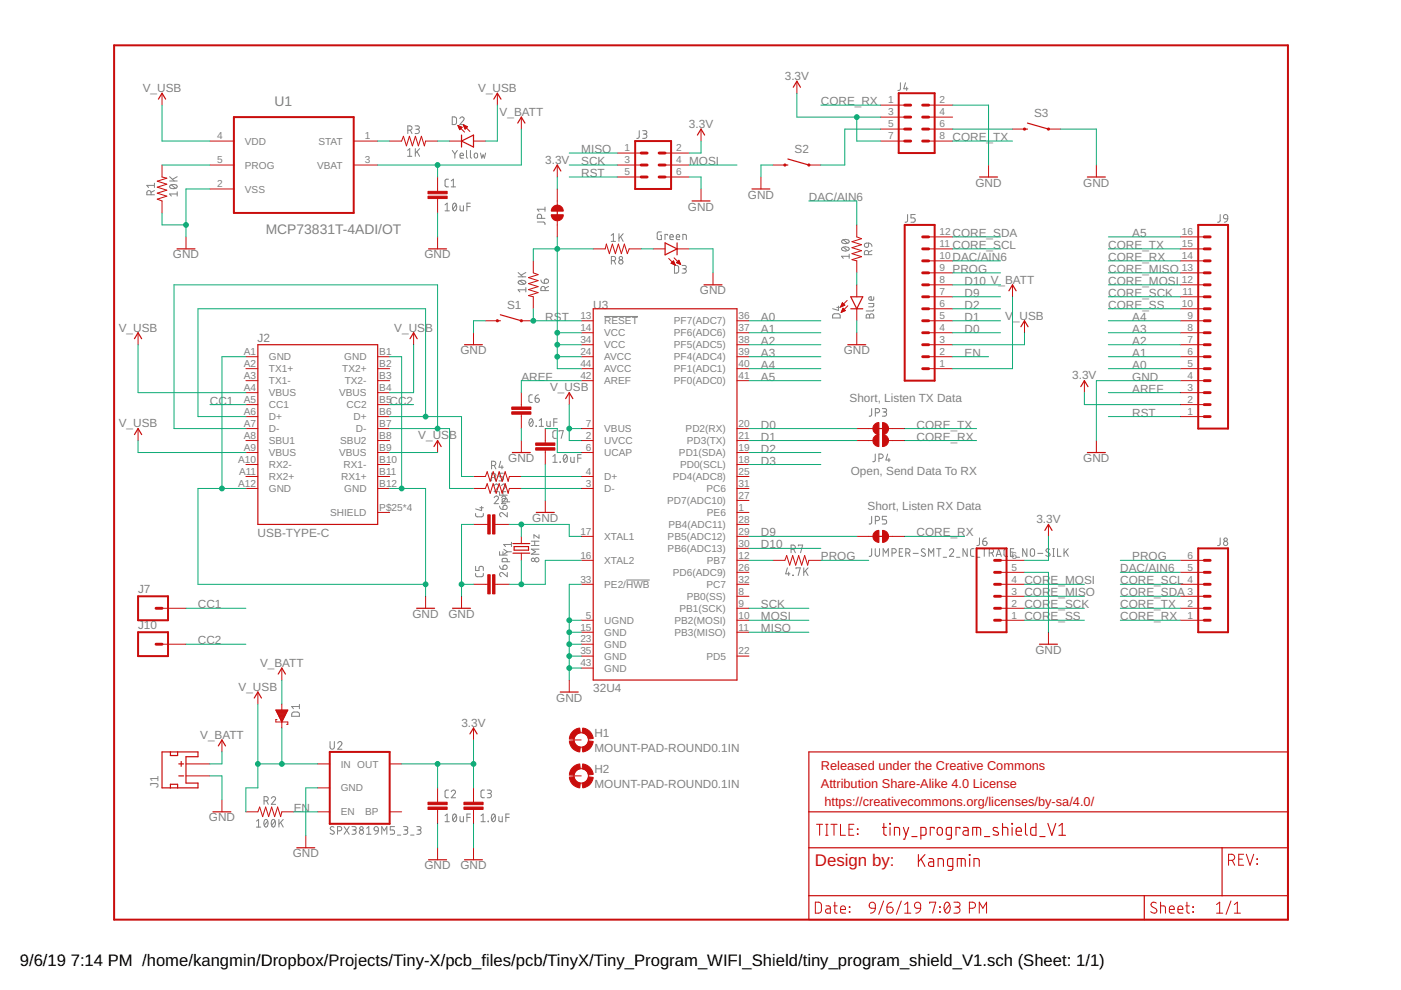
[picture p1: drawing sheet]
<svg xmlns="http://www.w3.org/2000/svg" width="297mm" height="210mm" viewBox="0 0 297 210" stroke-linecap="round" stroke-linejoin="round" font-family="sans-serif">
<g fill="none" stroke="#808080" stroke-width=".21">
<path d="M190.9 17.5v1.4l-.2 .3h-.3M192 17.5l-.4 1.3h.9M192.2 18.5v.7M32.7 39.3h-1.6l.4 .5M32.7 38.8v1M36 38.4h1.6M36 37.5l.9 .9M36.1 39.3a1 1 0 0 1 1.5 .3 .95 .95 0 0 1-1.6 0zM36.3 39.2l.9 .7M37.6 37.5l-1 .5M86.4 31.9l.5-.4v1.6M86.4 33.1h.9"/>
<path d="M86.5 27.6h.4a.46 .46 0 0 0 .5-.5 .46 .46 0 0 0-.5-.4h-.4v1.6M87 27.6l.4 .7M88 26.7h.6a.36 .36 0 0 1 .3 .4 .36 .36 0 0 1-.3 .3h-.4M88.1 31.5v1.6M88.4 32.2l.6 .9M88.5 27.4a.46 .46 0 0 1 .4 .5 .46 .46 0 0 1-.4 .4h-.5M89 31.5l-.9 1M95.1 38h-.5l-.2 .4v1l.2 .2h.5M95.7 39.6h.9M95.7 38.4l.4-.4v1.6M95.9 24.8h.6l.3 .3v.9l-.3 .4h-.6zM95.9 31.9l.5 .8"/>
<path d="M96.4 32.7v.8M97 31.9l-.6 .8M97.5 25.1a.45 .45 0 0 1 .6-.3 .45 .45 0 0 1 .2 .7l-.8 .9h.9M97.5 33h.8a.38 .38 0 0 0-.3-.5 .38 .38 0 0 0-.5 .3l.1 .6 .7 .1M98.9 31.9v1.4l.3 .2M99.7 31.9v1.4l.3 .2M100.6 32.6h.6l.1 .6a.36 .36 0 0 1-.4 .3 .36 .36 0 0 1-.4-.3zM101.9 32.4l.3 1.1 .2-.7 .3 .7 .3-1.1M135.5 27.7v1.4l-.2 .2h-.3M136.2 27.7h.6a.36 .36 0 0 1 .4 .4 .36 .36 0 0 1-.4 .3h-.4M136.7 28.4a.46 .46 0 0 1 .5 .5 .46 .46 0 0 1-.5 .4h-.5M32 41.3v-.4a.44 .44 0 0 0-.4-.5 .44 .44 0 0 0-.5 .5v.4h1.6"/>
<path d="M32.7 40.4l-.7 .4M37.6 41.1h-1.6l.3 .5M37.6 40.7v.9M94.4 43.4l.4-.3v1.6M94.4 44.7h.9M96.1 43.2l.1-.1a.8 .8 0 0 1 .7 .5 .8 .8 0 0 1-.2 .9l-.3 .2a1.04 1.04 0 0 1-.3-1.5zM96.7 43.4l-.7 .9M97.5 43.6l.1 .9 .2 .2h.5v-1.1M99 43.8h.7M99.7 43.1h-.7v1.6M109.9 58.7h1.6M109.9 57.8l.9 .9"/>
<path d="M110 59.6a1.02 1.02 0 0 1 1.5 .3 .97 .97 0 0 1-1.6 0zM110.2 59.5l.9 .7M111.5 57.8l-1 .5M113.9 47.1h1.4l.2 .2v.3M114.7 59.4l.1 .4 .6 .3M114.8 46.3v-.5a.46 .46 0 0 0-.4-.4 .46 .46 0 0 0-.5 .4v.5h1.6M115.5 59.3a.47 .47 0 0 1 .8 .1 .47 .47 0 0 1-.5 .7h-.4zM115.5 43.9v.9M115.5 44.4h-1.6l.4 .4M129.6 49.9l.4-.3v1.6M129.6 51.2h.9M129.6 55.3h.5a.44 .44 0 0 0 .4-.5 .44 .44 0 0 0-.4-.4h-.5v1.6"/>
<path d="M130.2 55.3l.3 .7M131.2 49.6v1.6M131.6 50.2l.5 1M132.1 49.6l-.9 .9M140.2 49.2h-.6l-.2 .2-.1 1 .3 .4h.6v-.9h-.2M141.5 49.9v-.2h-.5v1.1M142 50.2h.7a.38 .38 0 0 0-.2-.5 .38 .38 0 0 0-.5 .4l.1 .6 .6 .1M143 56.3h.6l.3 .3v1l-.3 .3h-.6zM143.4 50.2h.7a.38 .38 0 0 0-.3-.5 .38 .38 0 0 0-.4 .4l.1 .6 .6 .1M144.6 56.3h.6a.36 .36 0 0 1 .3 .3 .36 .36 0 0 1-.3 .4h-.4M144.8 50.8v-1.1l.7 .1v1M145.1 57a.46 .46 0 0 1 .4 .5 .46 .46 0 0 1-.4 .4h-.5"/>
<path d="M178.5 52.5a1.02 1.02 0 0 1 1.5 .3 .93 .93 0 0 1-1.6 0zM178.5 51a1.02 1.02 0 0 1 1.5 .2 .93 .93 0 0 1-1.6 0zM178.8 52.4l.9 .7M178.8 50.8l.9 .8M180 54.3h-1.6l.4 .5M180 53.9v.9M183.4 51.7l.7-.2v.6a.46 .46 0 0 1-.6 .3 .46 .46 0 0 1-.1-.7zM184.1 54v-.4a.44 .44 0 0 0-.4-.5 .44 .44 0 0 0-.4 .5v.4h1.6M184.1 51.5l.6 .3 .2 .5M184.9 53.1l-.8 .4M192.4 45.5v1.4l-.5 .2M194 45.5h-.9v.7h.6a.46 .46 0 0 1 .3 .5 .46 .46 0 0 1-.3 .4h-.6"/>
<path d="M258.7 45.5v1.4l-.6 .2M259.5 45.6l.4-.1 .3 .1 .1 .8-.8-.1-.1-.4zM260.3 46.4l-.3 .6-.4 .1M111.5 61.4h-1.6l.3 .5M111.5 61v.9M115.6 61.6v-.4a.46 .46 0 0 0-.5-.5 .46 .46 0 0 0-.4 .5v.4h1.6M116.3 60.7l-.7 .4M128.1 67.1h7.2M176.7 66.7l1.2-.2 .2 .3v.6h-1.6zM177.4 65.2h.7M177.8 64.9v.9l-1.3-.4M183.7 66.7l.4-.1 .3 .4a.44 .44 0 0 1 .4-.5 .44 .44 0 0 1 .5 .5v.4h-1.7z"/>
<path d="M184.2 64.3h1.1l-.1 .7-1 .1M184.4 67v.4M185.3 65.7l-.3 .2h-1.4M185.3 62.9l-.1 .7h-.7a.38 .38 0 0 1-.3-.4 .38 .38 0 0 1 .5-.3v.7M104.2 98.7h.5a.46 .46 0 0 0 .4-.5 .46 .46 0 0 0-.4-.4h-.5v1.6M104.8 98.7l.3 .7M106.2 97.8l-.4 1.3h.9M106.4 98.7v.7M112.4 88.9l.2-.1a.93 .93 0 0 1 0 1.6 1.02 1.02 0 0 1-.2-1.5zM112.9 83.7h-.5l-.3 .4 .1 1 .2 .2h.5M112.9 89.2l-.7 .8M113.5 84.4h.5a.45 .45 0 0 1 .4 .5 .45 .45 0 0 1-.5 .4 .45 .45 0 0 1-.4-.4z"/>
<path d="M113.6 90.3l.1 .1zM114.2 83.7l-.5 .1-.2 .6M114.3 90.4h.9M114.3 89.2l.5-.4v1.6M115.9 89.3l.1 .9 .2 .2h.4v-1.1M117.2 96.8l.5-.4v1.6M117.2 98h.9M117.4 89.5h.7M117.9 91.3l-.6 .1-.1 .3v1l.3 .2h.4M118.1 88.8h-.7v1.6M118.5 91.5v-.2h.9l-.4 1.6M118.7 97.9l.1 .1z"/>
<path d="M119.6 96.5l.3-.1a.97 .97 0 0 1 0 1.6 1 1 0 0 1-.3-1.5zM120.2 96.8l-.7 .9M121 96.9v1l.3 .1h.4v-1.1M122.5 97.1h.7M123.2 96.4h-.7v1.6M184.8 86.6v1.4l-.5 .2M185.6 96.3l-.1 1.4-.5 .2M185.6 87.5h.4a.44 .44 0 0 0 .5-.4 .44 .44 0 0 0-.5-.5h-.4v1.6M186.4 97.2h.4a.46 .46 0 0 0 .5-.5 .46 .46 0 0 0-.5-.4h-.4v1.6M187.1 86.6h.5a.36 .36 0 0 1 .4 .4 .36 .36 0 0 1-.4 .4h-.3M187.5 87.4a.44 .44 0 0 1 .5 .4 .44 .44 0 0 1-.5 .4h-.4M188.2 96.3l-.4 1.2h.9"/>
<path d="M188.5 97.2v.7M100.8 108.9l.1 .5 .3 .2h1l.2-.2 .1-.5M101.7 107.7h.8M102.1 107.4v.9l-1.3-.4M104.2 101.2h.5a.46 .46 0 0 0 .4-.4 .46 .46 0 0 0-.4-.5h-.5v1.7M104.8 103a.45 .45 0 0 1 .6-.3 .45 .45 0 0 1 .2 .7l-.8 .8h.9M104.8 105.5a.45 .45 0 0 1 .6-.3 .45 .45 0 0 1 .2 .7l-.8 .9h.9M104.8 101.2l.3 .8M105.9 107.3l.3 .6 .4 .1M105.9 120l.3 .6 .4 .1M105.9 104.3v.7h1.6M105.9 117v.7h1.6"/>
<path d="M106.3 103a.45 .45 0 0 1 .7-.3 .45 .45 0 0 1 .1 .7l-.8 .8h1M106.3 105.5a.45 .45 0 0 1 .7-.3 .45 .45 0 0 1 .1 .7l-.8 .9h1M106.6 104.3v.7M106.6 117v.7M106.7 100.3h-.9v.8h.5a.45 .45 0 0 1 .4 .4 .45 .45 0 0 1-.4 .5h-.5M106.7 107.2a.46 .46 0 0 1 .8 .2 .46 .46 0 0 1-.4 .6h-.5zM106.7 119.9a.46 .46 0 0 1 .8 .2 .46 .46 0 0 1-.4 .6h-.5zM106.8 116.5l.8 .5M107.5 108.7v.9l-.9-.8a.44 .44 0 0 0-.7 .2 .44 .44 0 0 0 .4 .6M107.5 106.4v-.5l-.1-.2h-.7l-.2 .1v.6h1.6M107.5 119.1v-.5l-.1-.2-.9 .1v.6h1.6M107.6 117l-.8 .5"/>
<path d="M107.6 117h.8M108.4 115.4h-1.6l.4 .5M108.4 115v.9M112.6 115.7h1.7M112.6 114.7h1.7M113.4 114.7v1M114.3 116.4h-1.7l1 .6-1 .5h1.7M114.3 113.4v.7l-1.1-.7v.7M167.7 116.5h.5a.46 .46 0 0 0 .4-.5 .46 .46 0 0 0-.4-.4h-.5v1.6M168.3 116.5l.3 .7M169.3 115.8v-.2h.9l-.5 1.6M184.8 116.3v1.5l-.5 .2"/>
<path d="M184.8 109.5v1.4l-.5 .2M185.6 116.3v1.2a.46 .46 0 0 0 .4 .5 .46 .46 0 0 0 .5-.5v-1.2M185.6 110.4h.4a.46 .46 0 0 0 .5-.5 .46 .46 0 0 0-.5-.4h-.4v1.6M187.2 118v-1.7l.6 .9 .5-.9v1.7M188 109.5h-.9v.7h.5a.47 .47 0 0 1 .4 .4 .47 .47 0 0 1-.4 .5h-.5M189.1 117.2h.5a.46 .46 0 0 0 .4-.4 .46 .46 0 0 0-.4-.5h-.5v1.7M190.7 117.1h.5M191.4 116.3h-.7v1.7h.7M192 117.2h.5a.46 .46 0 0 0 .4-.4 .46 .46 0 0 0-.4-.5h-.5v1.7M192.6 117.2l.3 .8M193.6 117.3h1.1M196.1 116.5l-.4-.2-.4 .4 .1 .2 .6 .4a.38 .38 0 0 1 .2 .5 .38 .38 0 0 1-.6 .1l-.3-.2"/>
<path d="M196.9 118v-1.7l.5 .9 .6-.9v1.7M198.6 116.3h.9M199.1 116.3v1.7M200 118.2h.7M201.3 116.7a.45 .45 0 0 1 .6-.3 .45 .45 0 0 1 .2 .7l-.8 .9h.9M202.8 118.2h.7M205.1 116.3v1.7l-.9-1.7v1.7M206.5 116.3l-.5 .1-.2 .3v1.1l.2 .1 .5 .1M207 118.2h.8M207.7 114l-.1 1.5-.5 .2M208.2 116.3h.9M208.4 114.8h.5a.45 .45 0 0 1 .4 .5 .45 .45 0 0 1-.5 .4 .45 .45 0 0 1-.4-.5z"/>
<path d="M208.7 116.3v1.7M209.1 114l-.4 .2-.3 .6M209.7 117.2h.5a.46 .46 0 0 0 .5-.4 .46 .46 0 0 0-.5-.5h-.5v1.7M210.3 117.2l.4 .8M211.2 118l.6-1.7 .5 1.7M211.3 117.6h.9M213.6 116.3l-.5 .1-.2 .3v1.1l.2 .1 .5 .1M214.2 117.1h.6M214.9 116.3h-.7v1.7h.7M215.5 118.2h.7M217.7 116.3v1.7l-.9-1.7v1.7M218.6 116.5l.3-.2 .4 .3 .1 .9a.46 .46 0 0 1-.5 .5 .46 .46 0 0 1-.5-.5z"/>
<path d="M220 117.3h1.1M222.5 116.5l-.2-.1a.37 .37 0 0 0-.5 .1 .37 .37 0 0 0 .2 .5l.4 .3a.38 .38 0 0 1 .2 .5 .38 .38 0 0 1-.5 .1l-.4-.2M223.2 118h.4M223.2 116.3h.4M223.4 116.3v1.7M224.2 116.3v1.7h.8M225.6 116.3v1.7M226 117l.5 1M226.5 116.3l-.9 1M258.7 114v1.5l-.6 .2M100.8 121.6l.1 .4 .3 .3h1l.2-.3 .1-.4M100.8 120.1v.9h.8v-.6a.46 .46 0 0 1 .4-.3 .46 .46 0 0 1 .5 .3v.6"/>
<path d="M107.5 121.4v.9l-.9-.8a.44 .44 0 0 0-.7 .2 .44 .44 0 0 0 .4 .6M132.8 123h5M166.9 120.4l-.3 1.3h.9M167.2 121.3v.7M168.1 121.9l.1 .1zM168.8 120.6v-.2h.9l-.5 1.6M170.4 120.4v1.6M170.8 121l.5 1M171.3 120.4l-.9 1M62 151.1l.3-.1h.9l.3 .2v.7h-1.7zM63.5 149.4v.9M63.5 149.8h-1.7l.4 .5"/>
<path d="M70 157.2v1.2a.46 .46 0 0 0 .4 .5 .46 .46 0 0 0 .5-.5v-1.2M71.6 157.6a.44 .44 0 0 1 .6-.4 .44 .44 0 0 1 .2 .7l-.8 1h.9M54.4 174.1l.4-.4v1.7M54.4 175.4h.9M56 169.8h.4a.44 .44 0 0 0 .5-.4 .44 .44 0 0 0-.5-.5h-.4v1.6M56.2 173.8l.2-.1a.97 .97 0 0 1 0 1.7 1.01 1.01 0 0 1-.2-1.6zM56.5 169.8l.4 .7M56.7 174.1l-.7 .9M57.5 169.3a.44 .44 0 0 1 .7-.4 .44 .44 0 0 1 .1 .7l-.8 .9h.9M57.7 173.8l.3-.1a.97 .97 0 0 1 0 1.7 1.03 1.03 0 0 1-.3-1.6zM58.3 174.1l-.7 .9M59.1 173.7v1.7"/>
<path d="M59.5 174.4l.5 1M60 173.7l-.9 1M70.8 175.4a.42 .42 0 0 0-.6-.1 .42 .42 0 0 0-.1 .6l.6 .3a.4 .4 0 0 1 .1 .6 .4 .4 0 0 1-.7 0l-.1-.1M71.6 176.1h.4a.44 .44 0 0 0 .5-.4 .44 .44 0 0 0-.5-.4h-.4v1.6M73 175.3l1 1.6M74 175.3l-1 1.6M74.6 175.3h.6a.36 .36 0 0 1 .3 .3 .36 .36 0 0 1-.3 .4h-.4M75.1 176a.46 .46 0 0 1 .4 .4 .46 .46 0 0 1-.4 .5h-.5M77.7 176.9h1M77.7 175.6l.5-.3v1.6M79.4 175.4l.4-.1 .3 .1 .1 .7-.8-.1-.1-.3zM80.2 176.1l-.1 .5-.6 .3"/>
<path d="M80.9 176.9v-1.6l.6 .8 .5-.8v1.6M83.7 175.3h-1v.7h.6a.46 .46 0 0 1 .4 .4 .46 .46 0 0 1-.4 .5h-.6M84.2 177.1h.8M85.6 175.3h.5a.36 .36 0 0 1 .4 .3 .36 .36 0 0 1-.4 .4h-.4M86 176a.46 .46 0 0 1 .5 .4 .46 .46 0 0 1-.5 .5h-.4M87.1 177.1h.7M88.4 175.3h.5a.36 .36 0 0 1 .4 .3 .36 .36 0 0 1-.4 .4h-.3M88.8 176a.46 .46 0 0 1 .5 .4 .46 .46 0 0 1-.5 .5h-.4M94.4 173l.4-.4v1.6M94.4 174.2h.9M95.1 167.5h-.5l-.2 .4v1l.2 .2h.5M95.7 167.9a.44 .44 0 0 1 .6-.4 .44 .44 0 0 1 .1 .7l-.7 .9h.9"/>
<path d="M96.1 172.7l.3-.1a.95 .95 0 0 1 0 1.6 1.06 1.06 0 0 1-.3-1.5zM96.7 173l-.7 .9M97.5 173.1l.1 1 .2 .1h.5v-1.1M99 173.3h.7M99.7 172.6h-.7v1.6M102 174.2h.9M102 173l.4-.4v1.6M102.7 167.5h-.5l-.2 .4v1l.2 .2h.5M103.3 167.5h.5a.36 .36 0 0 1 .4 .4 .36 .36 0 0 1-.4 .3h-.3M103.5 174.1l.1 .1zM103.7 168.2a.46 .46 0 0 1 .5 .5 .46 .46 0 0 1-.5 .4h-.4M104.4 172.7l.2-.1a.97 .97 0 0 1 0 1.6 1.03 1.03 0 0 1-.2-1.5z"/>
<path d="M105 173l-.7 .9M105.8 173.1v1l.2 .1h.5v-1.1M107.3 173.3h.7M108 172.6h-.7v1.6"/>
<circle cx="131.6" cy="54.7" r=".36"/>
<circle cx="131.6" cy="55.5" r=".44"/>
<circle cx="113" cy="118.7" r=".37"/>
<circle cx="113.8" cy="118.7" r=".46"/>
<circle cx="259.9" cy="115.2" r=".46"/>
<circle cx="259.9" cy="114.4" r=".36"/>
<circle cx="76.6" cy="175.6" r=".37"/>
<circle cx="76.6" cy="176.4" r=".45"/>
</g>
<g fill="none" stroke="#c90d0c" stroke-width=".25">
<path d="M168.2 18.5l.8-1.3 .7 1.3M33.6 21l.8-1.2 .7 1.2M97.9 29.9l2.5-1.3v2.6zM97.9 28.6v2.6M104.7 21l.8-1.2 .7 1.2M109.8 26.1l.7-1.3 .8 1.3M117.4 36.3l.8-1.3 .7 1.3M147.9 28.6l.7-1.2 .8 1.2M166.4 35h.6M167 33.7l4.5 1.3M207.7 37.5h3.8M217.2 27.4h.6"/>
<path d="M217.8 26.1l4.5 1.3M230.5 37.5h3.9M37.5 52.8h3.8M90.9 52.8h3.8M118.2 44.1v1.8M141 51.5l2.6 1.3-2.6 1.2zM143.6 51.5v2.5M146.7 42.6h3.8M159.4 40.1h3.8M28.5 71.8l.8-1.3 .7 1.3M54.7 73.1h25.4v38.1h-25.4zM86.9 71.8l.8-1.3 .8 1.3"/>
<path d="M98.5 73.1h3.8M105.5 68h.6M106.1 66.7l4.4 1.3M125.8 65.5h30.5v78.7h-30.5zM149.3 60.4h3.8M179.7 73.1h3.9M180.4 65.5h2.5M180.4 62.9h2.5l-1.2 2.6zM213.9 61.7l.8-1.3 .7 1.3M216.5 69.3l.7-1.3 .8 1.3M28.5 92.1l.8-1.2 .7 1.2M92 94.7l.8-1.3 .7 1.3"/>
<path d="M108.6 95.9h3.8M119.9 84.5l.8-1.3 .8 1.3M186 90.9h1.7M229.2 82l.7-1.3 .8 1.3M230.5 95.9h3.9M108.8 115.3h3.5M108.8 117.3h3.5M109 115.9h3.1v.7h-3.1zM113.7 108.6h3.8M186 113.7h1.7M221.5 112.5l.8-1.3 .8 1.3M88.3 129h3.8"/>
<path d="M95.9 129h3.9M220.4 136.6h3.8M34.4 159.4h7.6v1h-2.6v5.6h2.6v1h-7.6zM36.1 159.4v.8h1.6v-.8M46.3 158.2l.8-1.3 .7 1.3M53.9 148l.8-1.3 .7 1.3M59 142.9l.8-1.3 .7 1.3M99.6 155.6l.8-1.3 .8 1.3M118.8 146.7h3.8M171.5 159.4h101.6v35.6h-101.6zM36.1 167v-.7h1.6v.7M37.9 162h1"/>
<path d="M37.9 164.5h1M38.4 161.5v1M45.1 172.1h3.9M62.9 179.7h3.8M171.5 179.7h101.6M171.5 172.1h101.6M259.1 179.7v10.2M90.9 182.3h3.8M98.5 182.3h3.8M171.5 189.9h101.6M242.6 189.9v5.1"/>
</g>
<g fill="none" stroke="#c90d0c" stroke-width=".21">
<path d="M34.4 19.8v2.5M105.5 19.8v2.5M169 17.2v2.6M34.4 35v2.5l1 .3-2.1 .6 2.1 .7-2.1 .6 2.1 .6-2.1 .7 2.1 .6-2.1 .6 1.1 .4v2.5M44.5 35h5.1M44.5 29.9h5.1M75 35h5.1M75 29.9h5.1M82.6 29.9h2.6l.3-1 .7 2 .6-2 .6 2 .7-2 .6 2 .6-2 .7 2 .2-1h2.6M92.8 37.5v3.1M95.3 29.9h2.6M97.1 26.6l1.4 1.4"/>
<path d="M97.1 26.6l.9 .4-.5 .5zM97.1 26.7h.2M97.2 26.8h.4M97.2 27h.7M97.3 27.1h.6M97.3 27.2h.5M97.4 27.3h.2M97.4 27.4h.1M98.2 26.5l1.4 1.4M98.2 26.5l.9 .4-.5 .5M98.2 26.5l.4 .9M98.3 26.6h.2"/>
<path d="M98.3 26.7h.5M98.4 26.8h.6M98.4 27h.6M98.5 27.1h.4M98.5 27.2h.3M98.6 27.3h.1M100.4 29.9h2.5M110.5 24.8v2.6M118.2 35v2.5M130.9 32.4h5M130.9 35h5M130.9 37.5h5"/>
<path d="M141 32.4h5.1M141 35h5.1M141 37.5h5.1M148.6 27.4v2.5M161.3 37.5v2.6M163.9 35h2.5M171.5 35h2.5M186.7 29.9h5.1M186.7 27.4h5.1M186.7 22.3h5.1M186.7 24.8h5.1M196.9 29.9h5.1"/>
<path d="M196.9 27.4h5.1M196.9 22.3h5.1M196.9 24.8h5.1M209.6 35v2.5M214.7 27.4h2.5M222.3 27.4h2.5M232.5 35v2.5M39.4 50.2v2.6M44.5 40.1h5.1M92.8 42.1v3M92.8 50.2v2.6M113.1 55.3v2.5l1 .4-2 .7 2 .6-2 .6 2 .7-2 .6 2 .6-2 .7 1 .2v2.6"/>
<path d="M118.2 40.1v3.4M118.2 46.8v3.4M125.8 52.8h2.5l.3-1 .6 2 .6-2 .7 2 .6-2 .6 2 .7-2 .6 2 .4-1h2.5M138.5 52.8h2.5M141.8 54.8l1.4 1.4M142.3 55.8h.7M142.5 55.7h.4M142.5 55.9h.5M142.6 55.5h.3M142.7 55.4h.1M142.8 56h.3M142.8 55.3l.4 .9-.9-.4z"/>
<path d="M142.9 54.7l1.4 1.4M143 56.2h.2M143.4 55.7l.5-.5 .4 .9zM143.5 55.7h.6M143.6 52.8h2.5M143.6 55.5h.5M143.6 55.8h.6M143.7 55.4h.3M143.8 55.3h.2M143.9 55.9h.4M144.2 56h.1M148.6 40.1v2.5"/>
<path d="M151.2 57.8v2.6M181.7 47.7v2.5l1 .4-2.1 .6 2.1 .7-2.1 .6 2.1 .6-2.1 .7 2.1 .6-2.1 .7 1.1 .2v2.5M196.9 57.8h5.1M196.9 55.3h5.1M196.9 52.8h5.1M196.9 50.2h5.1M250.2 57.8h5.1M250.2 55.3h5.1M250.2 52.8h5.1M250.2 50.2h5.1M29.3 70.5v2.6M52.1 75.6h2.6"/>
<path d="M52.1 78.2h2.6M80.1 75.6h2.5M80.1 78.2h2.5M87.7 70.5v2.6M100.4 70.5v2.6M102.9 68h2.6M110.5 68h2.6M123.2 68h2.6M123.2 75.6h2.6M123.2 78.2h2.6M123.2 73.1h2.6M123.2 70.5h2.6"/>
<path d="M156.3 68h2.5M156.3 75.6h2.5M156.3 78.2h2.5M156.3 73.1h2.5M156.3 70.5h2.5M178.2 65.1h.1M178.3 65h.2M178.3 64.8h.5M178.4 66.2h.1M178.4 64.7h.7M178.4 64.6h.6M178.4 66h.4"/>
<path d="M178.5 65.9h.6M178.5 64.5h.4M178.5 64.3h.3M178.5 65.8h.7M178.6 64.2h.1M178.6 65.7h.5M178.6 65.6h.3M178.7 65.4h.1M178.7 65.3l.5 .5-.8 .4zM179.1 64.7l-.5-.5-.4 .9M179.1 64.7l-.9 .4M179.6 63.7l-1.4 1.4"/>
<path d="M179.7 64.8l-1.3 1.4M181.7 60.4v2.5M181.7 65.5v2.5M181.7 70.5v2.6M196.9 68h5.1M196.9 75.6h5.1M196.9 78.2h5.1M196.9 73.1h5.1M196.9 70.5h5.1M196.9 65.5h5.1M196.9 62.9h5.1M196.9 60.4h5.1"/>
<path d="M214.7 60.4v2.5M217.2 68v2.5M250.2 68h5.1M250.2 75.6h5.1M250.2 78.2h5.1M250.2 73.1h5.1M250.2 70.5h5.1M250.2 65.5h5.1M250.2 62.9h5.1M250.2 60.4h5.1M29.3 90.9v2.5M52.1 80.7h2.6"/>
<path d="M52.1 98.5h2.6M52.1 95.9h2.6M52.1 90.9h2.6M52.1 93.4h2.6M52.1 83.2h2.6M52.1 85.8h2.6M52.1 88.3h2.6M80.1 80.7h2.5M80.1 98.5h2.5M80.1 95.9h2.5M80.1 90.9h2.5M80.1 93.4h2.5"/>
<path d="M80.1 83.2h2.5M80.1 85.8h2.5M80.1 88.3h2.5M92.8 93.4v2.5M110.5 83.2v3.1M110.5 87.8v3.1M110.5 93.4v2.5M115.6 90.9v3M115.6 95.4v3.1M120.7 83.2v2.6M123.2 80.7h2.6M123.2 95.9h2.6"/>
<path d="M123.2 90.9h2.6M123.2 93.4h2.6M156.3 80.7h2.5M156.3 98.5h2.5M156.3 95.9h2.5M156.3 90.9h2.5M156.3 93.4h2.5M181.7 90.9h3.4M181.7 93.4h3.4M188.4 90.9h3.4M188.4 93.4h3.4M229.9 80.7v2.5"/>
<path d="M232.5 93.4v2.5M250.2 80.7h5.1M250.2 83.2h5.1M250.2 85.8h5.1M250.2 88.3h5.1M52.1 101h2.6M52.1 103.6h2.6M80.1 101h2.5M80.1 103.6h2.5M80.1 108.6h2.5M100.4 101h2.5l.4-1 .6 2 .7-2 .6 2 .6-2 .7 2 .6-2 .6 2 .3-1h2.5M100.4 103.6h2.5l.4-1 .6 2 .7-2 .6 2 .6-2 .7 2 .6-2 .6 2 .3-1h2.5"/>
<path d="M100.4 111.2h3M104.9 111.2h3.1M110.5 113.7v1.6M110.5 117.3v1.5M115.6 106.1v2.5M123.2 101h2.6M123.2 103.6h2.6M123.2 113.7h2.6M123.2 118.8h2.6M156.3 101h2.5M156.3 103.6h2.5M156.3 111.2h2.5"/>
<path d="M156.3 113.7h2.5M156.3 116.3h2.5M156.3 118.8h2.5M156.3 106.1h2.5M156.3 108.6h2.5M163.9 118.8h2.5l.4-1 .6 2 .7-2 .6 2 .6-2 .7 2 .6-2 .6 2 .3-1h2.5M181.7 113.7h3.4M188.4 113.7h3.4M212.1 118.8h5.1M222.3 111.2v2.5M250.2 118.8h5.1M34.4 136.6h5"/>
<path d="M34.4 129h5M90.2 126.4v2.6M97.9 126.4v2.6M100.4 123.9h3M104.9 123.9h3.1M123.2 134h2.6M123.2 136.6h2.6M123.2 139.1h2.6M123.2 131.5h2.6M123.2 123.9h2.6M156.3 134h2.5M156.3 139.1h2.5"/>
<path d="M156.3 126.4h2.5M156.3 129h2.5M156.3 131.5h2.5M156.3 123.9h2.5M156.3 121.3h2.5M212.1 126.4h5.1M212.1 129h5.1M212.1 131.5h5.1M212.1 123.9h5.1M212.1 121.3h5.1M222.3 134v2.6M250.2 126.4h5.1"/>
<path d="M250.2 129h5.1M250.2 131.5h5.1M250.2 123.9h5.1M250.2 121.3h5.1M47.1 156.9v2.5M54.7 146.7v2.6M58.5 150.5h2.5l-1.2 2.6zM58.5 150.6h2.5M58.6 150.7h2.3M58.6 150.8h2.3M58.7 151h2.1M58.7 152.6h-.2v.5h2.5v.5h-.2"/>
<path d="M58.7 151.1h2M58.8 151.2h1.9M58.9 151.3h1.7M58.9 151.4h1.7M59 151.6h1.5M59.1 151.7h1.4M59.1 151.8h1.3M59.2 151.9h1.1M59.2 152h1.1M59.3 152.2h.9M59.4 152.3h.8M59.4 152.4h.7"/>
<path d="M59.5 152.5h.5M59.5 152.7h.5M59.6 152.8h.3M59.6 152.9h.2M59.7 153h.1M59.8 141.6v2.6M59.8 149.3v1.2M59.8 153.1v1.2M100.4 154.3v2.6M120.7 156.9h2.5M120.7 144.2v2.5M123.2 141.6h2.6"/>
<path d="M39.4 164.5h5.1M39.4 162h5.1M47.1 169.6v2.5M52.1 172.1h2.6l.4-1 .6 2 .6-2 .7 2 .6-2 .6 2 .7-2 .6 2 .3-1h2.5M64.8 177.2v2.5M67.4 162h2.5M67.4 172.1h2.5M67.4 167h2.5M82.6 162h2.6M82.6 172.1h2.6M92.8 167v3.1M92.8 171.6v3.1"/>
<path d="M92.8 179.7v2.6M100.4 167v3.1M100.4 171.6v3.1M100.4 179.7v2.6M120.7 164.5h2.5M173.1 174.8h1.3M173.8 174.8v2.3M175 174.8h.6M175 177.1h.6M175.3 174.8v2.3M176.2 174.8h1.3M176.8 174.8v2.3"/>
<path d="M178.2 174.8v2.3h1M180 175.8h.8M181 174.8h-1v2.3h1M181.8 175.7l.1 .2zM181.8 176.8l.1 .1zM172.9 191.3h.8l.4 .4v1.5l-.4 .4h-.8zM175.1 192.1h.7l.2 .2v1.3h-.5a.46 .46 0 0 1-.5-.4 .46 .46 0 0 1 .5-.5h.5M176.7 192.1h.8M177 191.3v2.1l.5 .2M178.2 192.8h1.1a.54 .54 0 0 0-.4-.7 .54 .54 0 0 0-.7 .5l.1 .9 1 .1M180.1 192.3l.1 .1zM180.1 193.3l.1 .1z"/>
<path d="M184.4 191.5a.64 .64 0 0 1 .7-.2 .64 .64 0 0 1 .5 .6v.7h-.8a.62 .62 0 0 1-.4-1.1zM185.6 192.6l-.3 .7-.7 .3M187.3 191l-1 2.9M188 192.3h.8a.66 .66 0 0 1 .6 .7 .66 .66 0 0 1-.7 .6 .66 .66 0 0 1-.7-.6zM189.1 191.3l-.7 .3-.4 .7M191.1 191l-1 2.9M191.8 193.6h1.3M191.8 191.8l.6-.5v2.3M194 191.5a.66 .66 0 0 1 .7-.2 .66 .66 0 0 1 .5 .6v.7h-.8a.64 .64 0 0 1-.4-1.1zM195.2 192.6l-.3 .7-.7 .3M197.1 191.5v-.2h1.3l-.7 2.3M199.2 193.3l.1 .1z"/>
<path d="M199.2 192.3l.1 .1zM200.4 191.5a.55 .55 0 0 1 .6-.2 .55 .55 0 0 1 .4 .6 1.32 1.32 0 0 1-.6 1.7 1.4 1.4 0 0 1-.4-2.1zM201.3 191.8l-1 1.3M202.2 191.3h.8a.52 .52 0 0 1 .5 .5 .52 .52 0 0 1-.5 .5h-.5M202.9 192.3a.65 .65 0 0 1 .6 .7 .65 .65 0 0 1-.6 .6h-.7M205.5 192.6h.7a.65 .65 0 0 0 .6-.7 .65 .65 0 0 0-.6-.6h-.7v2.3M207.6 193.6v-2.3l.8 1.3 .8-1.3v2.3M245.2 191.5a.58 .58 0 0 0-.9-.1 .58 .58 0 0 0 0 .9l.7 .3a.58 .58 0 0 1 .1 .9 .58 .58 0 0 1-.9 0l-.2-.2M246.1 192.1l.9 .1 .1 1.4M246.1 191.3v2.3M247.9 192.8h1.1a.54 .54 0 0 0-.4-.7 .54 .54 0 0 0-.7 .5l.2 .9 .9 .1M249.7 192.8h1.1a.54 .54 0 0 0-.4-.7 .54 .54 0 0 0-.7 .5l.2 .9 .9 .1"/>
<path d="M251.4 192.1h.8M251.7 191.3v1.9l.2 .4h.3M252.9 193.3l.1 .1zM252.9 192.3l.1 .1zM257.9 193.6h1.3M257.9 191.8l.7-.5v2.3M260.5 182.4h.6a.65 .65 0 0 0 .7-.6 .65 .65 0 0 0-.7-.7h-.6v2.4M261 191l-1.1 2.9M261.3 182.4l.5 1.1M261.7 193.6h1.3M261.7 191.8l.6-.5v2.3M262.6 182.2h.8"/>
<path d="M263.7 181.1h-1.1v2.4h1.1M264.2 181.1l.8 2.4 .8-2.4M266.5 182.1l.1 .1zM266.5 183.1l.1 .2z"/>
<circle cx="123.2" cy="156.9" r="1.52"/>
<circle cx="123.2" cy="164.5" r="1.52"/>
</g>
<g fill="none" stroke="#c90d0c" stroke-width=".42">
<path d="M24.2 9.6h248.9v185.4h-248.9zM190.5 19.8h7.7v12.6h-7.7zM49.6 24.8h25.4v20.3h-25.4zM134.7 29.9h7.6v10.2h-7.6zM191.8 47.7h6.4v33h-6.4zM254 47.7h6.4v43.2h-6.4zM207.1 116.3h6.3v17.7h-6.3zM254 116.3h6.4v17.7h-6.4zM29.3 134h6.3v5.1h-6.3zM29.3 126.4h6.3v5.1h-6.3zM69.9 159.4h12.7v15.3h-12.7z"/>
<circle cx="166.4" cy="35" r=".13"/>
<circle cx="171.5" cy="35" r=".13"/>
<circle cx="217.2" cy="27.4" r=".13"/>
<circle cx="222.3" cy="27.4" r=".13"/>
<circle cx="105.5" cy="68" r=".13"/>
<circle cx="110.5" cy="68" r=".13"/>
</g>
<g fill="none" stroke="#c90d0c" stroke-width=".61">
<path d="M135.9 37.5h1.3M135.9 35h1.3M135.9 32.4h1.3M139.7 37.5h1.3M139.7 35h1.3M139.7 32.4h1.3M191.8 27.4h1.3M191.8 24.8h1.3M191.8 22.3h1.3M191.8 29.9h1.3M195.6 27.4h1.3M195.6 24.8h1.3"/>
<path d="M195.6 22.3h1.3M195.6 29.9h1.3M195.6 57.8h1.3M195.6 55.3h1.3M195.6 52.8h1.3M195.6 50.2h1.3M255.3 57.8h1.3M255.3 55.3h1.3M255.3 52.8h1.3M255.3 50.2h1.3M195.6 73.1h1.3M195.6 75.6h1.3"/>
<path d="M195.6 78.2h1.3M195.6 68h1.3M195.6 70.5h1.3M195.6 65.5h1.3M195.6 62.9h1.3M195.6 60.4h1.3M255.3 73.1h1.3M255.3 75.6h1.3M255.3 78.2h1.3M255.3 68h1.3M255.3 70.5h1.3M255.3 65.5h1.3"/>
<path d="M255.3 62.9h1.3M255.3 60.4h1.3M255.3 83.2h1.3M255.3 85.8h1.3M255.3 88.3h1.3M255.3 80.7h1.3M210.9 118.8h1.2M255.3 118.8h1.3M33.1 129h1.3M33.1 136.6h1.3M210.9 126.4h1.2M210.9 129h1.2"/>
<path d="M210.9 131.5h1.2M210.9 121.3h1.2M210.9 123.9h1.2M255.3 126.4h1.3M255.3 129h1.3M255.3 131.5h1.3M255.3 121.3h1.3M255.3 123.9h1.3"/>
</g>
<g fill="#c90d0c" stroke="#c90d0c" stroke-width=".21">
<path d="M123.5 154.4a2.48 2.48 0 0 1 2.3 2.2l-1 .1-.5-.9-.9-.4z" fill-rule="evenodd"/>
<path d="M121.3 155.2l.6-.5 1-.3 .1 1-.8 .4-.5 .9-1-.1z" fill-rule="evenodd"/>
<path d="M120.7 157.2l1-.1 .2 .6a1.4 1.4 0 0 0 1.1 .7l-.1 1a2.48 2.48 0 0 1-2.2-2.2z" fill-rule="evenodd"/>
<path d="M123.4 158.4l.9-.4 .5-.9 1 .1a2.48 2.48 0 0 1-2.3 2.2z" fill-rule="evenodd"/>
<path d="M123.5 162a2.53 2.53 0 0 1 2.3 2.2l-1 .1-.5-.9-.9-.4z" fill-rule="evenodd"/>
<path d="M121.3 162.9l.6-.6 1-.3 .1 1-.8 .4-.5 .9-1-.1z" fill-rule="evenodd"/>
<path d="M120.7 164.8l1-.1 .2 .6a1.4 1.4 0 0 0 1.1 .7l-.1 1a2.48 2.48 0 0 1-2.2-2.2z" fill-rule="evenodd"/>
<path d="M123.4 166l.9-.4 .5-.9 1 .1a2.48 2.48 0 0 1-2.3 2.2z" fill-rule="evenodd"/>
<path d="M187.1 89.6a1.23 1.23 0 0 1 1.3 1.3h-1.3z" fill-rule="evenodd"/>
<path d="M187.1 90.9h1.3a1.23 1.23 0 0 1-1.3 1.2z" fill-rule="evenodd"/>
<path d="M185.4 90l.5-.3 .5-.1v2.5a1.26 1.26 0 0 1-1.2-.7 1.26 1.26 0 0 1 .2-1.4z" fill-rule="evenodd"/>
<path d="M187.1 112.5a1.23 1.23 0 0 1 1.3 1.2h-1.3z" fill-rule="evenodd"/>
<path d="M187.1 113.7h1.3a1.26 1.26 0 0 1-1.3 1.3z" fill-rule="evenodd"/>
<path d="M185.4 112.9l.5-.4h.5v2.5a1.26 1.26 0 0 1-1.2-.7 1.26 1.26 0 0 1 .2-1.4z" fill-rule="evenodd"/>
<path d="M187.1 92.1a1.27 1.27 0 0 1 1.3 1.3 1.27 1.27 0 0 1-1.3 1.3z" fill-rule="evenodd"/>
<path d="M185.4 92.6l.5-.4 .5-.1v2.6a1.26 1.26 0 0 1-1.2-.8 1.26 1.26 0 0 1 .2-1.3z" fill-rule="evenodd"/>
<path d="M117.3 43.9l.4-.3 .5-.1v1.3h-1.3v-.5z" fill-rule="evenodd"/>
<path d="M118.2 43.5a1.26 1.26 0 0 1 1.2 1.3h-1.2z" fill-rule="evenodd"/>
<path d="M116.9 45.5h2.5a1.27 1.27 0 0 1-1.2 1.3 1.27 1.27 0 0 1-1.3-1.3z" fill-rule="evenodd"/>
</g>
<g fill="#c90d0c" stroke="#c90d0c" stroke-width=".21">
<path d="M104.4 109.2h.5v4h-.5z"/>
<path d="M103.4 109.2h.5v4h-.5z"/>
<path d="M104.4 121.9h.5v4h-.5z"/>
<path d="M103.4 121.9h.5v4h-.5z"/>
<path d="M90.7 41.6h4.1v.5h-4.1z"/>
<path d="M90.7 40.6h4.1v.5h-4.1z"/>
<path d="M90.7 171.1h4.1v.5h-4.1z"/>
<path d="M90.7 170.1h4.1v.5h-4.1z"/>
<path d="M98.4 171.1h4v.5h-4z"/>
<path d="M98.4 170.1h4v.5h-4z"/>
<path d="M108.5 87.3h4.1v.5h-4.1z"/>
<path d="M108.5 86.3h4.1v.5h-4.1z"/>
<path d="M113.6 94.9h4v.5h-4z"/>
<path d="M113.6 93.9h4v.5h-4z"/>
</g>
<g fill="none" stroke="#c90d0c" stroke-width=".23">
<path d="M187.1 175.4h.8M187.4 174.6v2.2l.5 .3M188.6 174.6l.2 .1zM188.7 175.4v1.7M189.6 177.1v-1.7l1 .1 .1 1.6M191.5 175.4l.6 1.7M192.7 175.4l-.9 2.5h-.3M193.3 177.4h1.1M195.2 177.1h.7l.4-.3-.1-1.3-1-.1v2.5M198.1 175.7v-.3h-.9v1.7M198.8 175.6l.5-.2a.97 .97 0 0 1 .2 1.6l-.3 .1-.4-.2-.1-.4zM201.7 177.1h-.7l-.4-.3 .1-1.3 1-.1v2.3l-.2 .2h-.8"/>
<path d="M203.5 175.7v-.3h-.8v1.7M204.3 175.4l.7 .1 .3 .3v1.3h-.7a.49 .49 0 0 1-.5-.5 .49 .49 0 0 1 .5-.5h.7M206.2 177.1v-1.7l1.6 .1 .1 1.6M207.1 175.4v1.7M208.7 177.4h1.1M211.5 175.6l-.7-.1-.3 .3 .3 .3 .8 .4v.5l-.3 .1-.7-.1M212.6 175.4l.8 .1 .3 .2v1.4M212.6 174.6v2.5M214.5 174.6l.2 .1zM214.6 175.4v1.7M215.4 176.3h1.2a.59 .59 0 0 0-.4-.9 .59 .59 0 0 0-.8 .6l.2 1 1 .1M217.4 174.6v2.2l.4 .3"/>
<path d="M219.6 174.6v2.5l-.9-.1-.2-.3 .2-1.2 .9-.1M220.5 177.4h1.1M222.2 174.6l.8 2.5 .8-2.5M224.5 177.1h1.4M224.5 175.1l.7-.5v2.5M194.7 181.2v2.5M195.3 182.2l.8 1.5M196.1 181.2l-1.4 1.5M197 182l.7 .1 .3 .3v1.3h-.7a.49 .49 0 0 1-.5-.5 .49 .49 0 0 1 .5-.5h.7M198.9 183.7v-1.7l1 .1 .1 1.6M202 183.7h-.9l-.2-.3v-1.1l.2-.2 .9-.1v2.1l-.3 .4h-.7M203 183.7v-1.7l1.5 .1 .2 1.6"/>
<path d="M203.8 182v1.7M205.5 181.2l.2 .1zM205.6 182v1.7M206.5 183.7v-1.7l1 .1 .1 1.6"/>
</g>
<g fill="none" stroke="#0dab76" stroke-width=".21">
<path d="M169 19.8v5h17.7M34.4 22.3v7.6h10.1M34.4 35h10.1M80.1 29.9h2.5M92.8 35v2.5M92.8 29.9h2.5M105.5 22.3v7.6h-2.6M110.5 27.4v7.6h-30.4M118.2 37.5v2.6M120.7 37.5h10.2M120.7 35h10.2M120.7 32.4h10.2"/>
<path d="M146.1 37.5h2.5v2.6M146.1 35h10.2M148.6 29.9v2.5h-2.5M163.9 35h-2.6v2.5M174 22.3h12.7M181.7 24.8v5.1h5M186.7 27.4h-7.6v7.6h-5.1M202 29.9h12.7M202 22.3h7.6v12.7M202 27.4h12.7M224.8 27.4h7.7v7.6M34.4 45.1v2.6h5"/>
<path d="M44.5 40.1h-5.1v10.1M92.8 45.1v5.1M118.2 50.2v28h5M125.8 52.8h-12.7v2.5M135.9 52.8h2.6M146.1 52.8h5.1v5M171.5 42.6h10.2v5.1M181.7 57.8v2.6M202 52.8h10.1M202 57.8h10.1M202 55.3h10.1M202 50.2h10.1"/>
<path d="M235 52.8h15.2M235 57.8h15.2M235 55.3h15.2M235 50.2h15.2M29.3 73.1v10.1h22.8M52.1 75.6h-5v28M82.6 75.6h2.6v28M87.7 73.1v10.1h-5.1M102.9 68h-2.5v2.5M113.1 65.5v2.5h10.1M118.2 73.1h5M118.2 75.6h5"/>
<path d="M118.2 70.5h5M158.8 73.1h15.2M158.8 75.6h15.2M158.8 68h15.2M158.8 78.2h15.2M158.8 70.5h15.2M181.7 68v2.5M202 65.5h10.1M202 60.4h10.1M202 75.6h7.6M202 68h10.1M202 62.9h10.1"/>
<path d="M202 70.5h10.1M214.7 62.9v15.3h-12.7M217.2 70.5v2.6h-15.2M235 65.5h15.2M235 60.4h15.2M235 73.1h15.2M235 75.6h15.2M235 68h15.2M235 78.2h15.2M235 62.9h15.2M235 70.5h15.2M29.3 93.4v2.5h22.8"/>
<path d="M44.5 85.8h7.6M52.1 88.3h-10.1v-22.8h48.2v22.8M52.1 90.9h-15.2v-30.5h55.9v30.5M82.6 88.3h15.3v12.7h2.5M82.6 90.9h12.7v12.7h5.1M82.6 95.9h10.2M82.6 85.8h5.1M110.5 90.9v2.5M115.6 90.9h2.6v5h5M115.6 98.5v7.6M120.7 90.9h2.5M120.7 85.8v7.6h2.5"/>
<path d="M123.2 80.7h-12.7v2.5M158.8 90.9h22.9M158.8 95.9h15.2M158.8 93.4h22.9M158.8 80.7h15.2M158.8 98.5h15.2M191.8 90.9h15.3M191.8 93.4h15.3M229.9 83.2v2.6h20.3M235 88.3h15.2M235 83.2h15.2M250.2 80.7h-17.7v12.7"/>
<path d="M52.1 103.6h-10.1v20.3h48.2M82.6 103.6h7.6v22.8M100.4 111.2h-2.5v15.2M108 111.2h12.7v2.5h2.5M110.5 101h12.7M110.5 103.6h12.7M110.5 111.2v2.5M110.5 118.8v5.1M123.2 118.8h-7.6v5.1h-7.6M158.8 113.7h22.9M158.8 118.8h5.1M158.8 116.3h15.2"/>
<path d="M174 118.8h10.2M191.8 113.7h12.7M222.3 113.7v5.1h-5.1M237.5 118.8h12.7M39.4 136.6h12.7M39.4 129h12.7M97.9 123.9h2.5M120.7 131.5h2.5M120.7 134h2.5M120.7 136.6h2.5M120.7 139.1h2.5M123.2 123.9h-2.5v20.3"/>
<path d="M158.8 131.5h12.7M158.8 134h12.7M158.8 129h12.7M217.2 123.9h12.7M217.2 131.5h12.7M217.2 121.3h5.1v12.7M217.2 129h12.7M217.2 126.4h12.7M237.5 123.9h12.7M237.5 131.5h12.7M237.5 121.3h12.7M237.5 129h12.7"/>
<path d="M237.5 126.4h12.7M47.1 159.4v2.6h-2.6M54.7 149.3v17.7h-2.6v5.1M59.8 144.2v5.1M59.8 154.3v7.7M100.4 156.9v10.1M120.7 141.6h2.5M44.5 164.5h2.6v5.1M54.7 162h12.7M62.3 172.1h5.1M67.4 167h-2.6v10.2M85.2 162h15.2"/>
<path d="M92.8 162v5M92.8 174.7v5M100.4 174.7v5"/>
</g>
<g fill="#0dab76" stroke="#0dab76" stroke-width=".21">
<circle cx="90.2" cy="88.3" r=".51"/>
<circle cx="92.8" cy="90.9" r=".51"/>
<circle cx="59.8" cy="162" r=".51"/>
<circle cx="54.7" cy="162" r=".51"/>
<circle cx="120.7" cy="90.9" r=".51"/>
<circle cx="90.2" cy="123.9" r=".51"/>
<circle cx="47.1" cy="103.6" r=".51"/>
<circle cx="85.2" cy="103.6" r=".51"/>
<circle cx="97.9" cy="123.9" r=".51"/>
<circle cx="120.7" cy="134" r=".51"/>
<circle cx="120.7" cy="136.6" r=".51"/>
<circle cx="120.7" cy="139.1" r=".51"/>
<circle cx="120.7" cy="141.6" r=".51"/>
<circle cx="120.7" cy="131.5" r=".51"/>
<circle cx="39.4" cy="47.7" r=".51"/>
<circle cx="110.5" cy="111.2" r=".51"/>
<circle cx="110.5" cy="123.9" r=".51"/>
<circle cx="92.8" cy="35" r=".51"/>
<circle cx="92.8" cy="162" r=".51"/>
<circle cx="100.4" cy="162" r=".51"/>
<circle cx="181.7" cy="24.8" r=".51"/>
<circle cx="113.1" cy="68" r=".51"/>
<circle cx="118.2" cy="70.5" r=".51"/>
<circle cx="118.2" cy="73.1" r=".51"/>
<circle cx="118.2" cy="75.6" r=".51"/>
<circle cx="118.2" cy="52.8" r=".51"/>
</g>
<text font-size="3.6" fill="#c90d0c" x="172.8" y="183.6">Design by:</text>
<g font-size="3.5">
<text x="4.2" y="204.7">9/6/19</text>
<text x="15" y="204.7">7:14 PM /home/kangmin/Dropbox/Projects/Tiny-X/pcb_files/pcb/TinyX/Tiny_Program_WIFI_Shield/tiny_program_shield_V1.sch (Sheet: 1/1)</text>
</g>
<g font-size="2.9" fill="#808080">
<text x="58.2" y="22.4">U1</text>
<text x="56.3" y="49.6">MCP73831T-4ADI/OT</text>
</g>
<g font-size="2.7" fill="#c90d0c">
<text x="174" y="163.2">Released under the Creative Commons</text>
<text x="174" y="167.1">Attribution Share-Alike 4.0 License</text>
<text x="174.8" y="170.9">https://creativecommons.org/licenses/by-sa/4.0/</text>
</g>
<g font-size="2.5" fill="#808080">
<text x="166.4" y="17">3.3V</text>
<text x="30.3" y="19.5">V_USB</text>
<text x="101.4" y="19.5">V_USB</text>
<text x="174" y="22.3">CORE_RX</text>
<text x="105.9" y="24.6">V_BATT</text>
<text x="146.1" y="27.1">3.3V</text>
<text x="202" y="29.9">CORE_TX</text>
<text x="219.2" y="24.8">S3</text>
<text x="115.6" y="34.7">3.3V</text>
<text x="123.2" y="32.5">MISO</text>
<text x="123.2" y="35">SCK</text>
<text x="146.1" y="35">MOSI</text>
<text x="168.4" y="32.5">S2</text>
<text x="123.2" y="37.5">RST</text>
<text x="206.8" y="39.6">GND</text>
<text x="229.7" y="39.6">GND</text>
<text x="145.9" y="44.6">GND</text>
<text x="158.6" y="42.1">GND</text>
<text x="171.5" y="42.6">DAC/AIN6</text>
<text x="202" y="52.8">CORE_SCL</text>
<text x="202" y="50.2">CORE_SDA</text>
<text x="235" y="52.8">CORE_TX</text>
<text x="240.1" y="50.2">A5</text>
<text x="36.7" y="54.8">GND</text>
<text x="90" y="54.8">GND</text>
<text x="202" y="57.9">PROG</text>
<text x="202" y="55.3">DAC/AIN6</text>
<text x="235" y="57.9">CORE_MISO</text>
<text x="235" y="55.3">CORE_RX</text>
<text x="107.5" y="65.5">S1</text>
<text x="125.8" y="65.5">U3</text>
<text x="148.4" y="62.4">GND</text>
<text x="204.5" y="65.5">D2</text>
<text x="204.5" y="60.4">D10 V_BATT</text>
<text x="204.5" y="62.9">D9</text>
<text x="235" y="60.4">CORE_MOSI</text>
<text x="235" y="62.9">CORE_SCK</text>
<text x="235" y="65.5">CORE_SS</text>
<text x="25.2" y="70.3">V_USB</text>
<text x="83.6" y="70.3">V_USB</text>
<text x="115.6" y="68">RST</text>
<text x="161.3" y="70.5">A1</text>
<text x="161.3" y="68">A0</text>
<text x="204.5" y="70.5">D0</text>
<text x="204.5" y="68">D1</text>
<text x="213.1" y="67.8">V</text>
<text x="214.8" y="67.8">_USB</text>
<text x="240.1" y="68">A4</text>
<text x="240.1" y="70.5">A3</text>
<text x="54.6" y="72.5">J2</text>
<text x="97.6" y="75.1">GND</text>
<text x="161.3" y="75.6">A3</text>
<text x="161.3" y="73.1">A2</text>
<text x="178.9" y="75.1">GND</text>
<text x="204.5" y="75.6">EN</text>
<text x="240.1" y="73.1">A2</text>
<text x="240.1" y="75.6">A1</text>
<text x="110.5" y="80.7">AREF</text>
<text x="116.6" y="83">V_USB</text>
<text x="161.3" y="78.2">A4</text>
<text x="161.3" y="80.7">A5</text>
<text x="227.3" y="80.5">3.3V</text>
<text x="240.1" y="80.7">GND</text>
<text x="240.1" y="83.2">AREF</text>
<text x="240.1" y="78.2">A0</text>
<text x="44.5" y="85.8">CC1</text>
<text x="82.6" y="85.8">CC2</text>
<text x="180.1" y="85.3">Short, Listen TX Data</text>
<text x="240.1" y="88.3">RST</text>
<text x="25.2" y="90.6">V_USB</text>
<text x="88.7" y="93.2">V_USB</text>
<text x="161.3" y="90.9">D0</text>
<text x="161.3" y="93.4">D1</text>
<text x="161.3" y="95.9">D2</text>
<text x="194.4" y="90.9">CORE_TX</text>
<text x="194.4" y="93.4">CORE_RX</text>
<text x="107.8" y="98">GND</text>
<text x="161.3" y="98.5">D3</text>
<text x="180.4" y="100.8">Open, Send Data To RX</text>
<text x="229.7" y="98">GND</text>
<text x="54.6" y="113.8">USB-TYPE-C</text>
<text x="112.8" y="110.7">GND</text>
<text x="161.3" y="113.7">D9</text>
<text x="183.9" y="108.1">Short, Listen RX Data</text>
<text x="194.4" y="113.7">CORE_RX</text>
<text x="219.7" y="110.9">3.3V</text>
<text x="161.3" y="116.3">D10</text>
<text x="174" y="118.8">PROG</text>
<text x="240.1" y="118.8">PROG</text>
<text x="29.3" y="125.7">J7</text>
<text x="217.2" y="123.9">COR</text>
<text x="222.8" y="123.9">E_MOSI</text>
<text x="237.5" y="121.3">DAC/AIN6</text>
<text x="237.5" y="123.9">CORE_SCL</text>
<text x="42" y="129">CC1</text>
<text x="87.5" y="131">GND</text>
<text x="95.1" y="131">GND</text>
<text x="161.3" y="131.5">MOSI</text>
<text x="161.3" y="129">SCK</text>
<text x="217.2" y="126.4">COR</text>
<text x="217.2" y="129">COR</text>
<text x="217.2" y="131.5">COR</text>
<text x="222.8" y="126.4">E_MISO</text>
<text x="222.8" y="129">E_SCK</text>
<text x="222.8" y="131.5">E_SS</text>
<text x="237.5" y="126.4">CORE_SDA</text>
<text x="237.5" y="129">CORE_TX</text>
<text x="237.5" y="131.5">CORE_RX</text>
<text x="29.3" y="133.3">J10</text>
<text x="42" y="136.6">CC2</text>
<text x="161.3" y="134">MISO</text>
<text x="55.1" y="141.4">V_BATT</text>
<text x="219.5" y="138.6">GND</text>
<text x="50.6" y="146.5">V_USB</text>
<text x="117.9" y="148.8">GND</text>
<text x="125.8" y="146.7">32U4</text>
<text x="97.8" y="154.1">3.3V</text>
<text x="42.4" y="156.6">V_BATT</text>
<text x="126" y="159.4">MOUNT-PAD-ROUND0.1IN</text>
<text x="126" y="156.3">H1</text>
<text x="33.6" y="167.1" transform="rotate(-90 33.6 167.1)">J1</text>
<text x="126" y="167">MOUNT-PAD-ROUND0.1IN</text>
<text x="126" y="163.9">H2</text>
<text x="62.3" y="172.1">EN</text>
<text x="44.3" y="174.2">GND</text>
<text x="62.1" y="181.8">GND</text>
<text x="90" y="184.3">GND</text>
<text x="97.6" y="184.3">GND</text>
</g>
<g font-size="2.1" fill="#808080">
<text x="188.3" y="21.9">1</text>
<text x="199.2" y="21.9">2</text>
<text x="46.1" y="29.6">4</text>
<text x="77.3" y="29.6">1</text>
<text x="188.3" y="24.5">3</text>
<text x="188.3" y="27">5</text>
<text x="188.3" y="29.6">7</text>
<text x="199.2" y="24.5">4</text>
<text x="199.2" y="27">6</text>
<text x="199.2" y="29.6">8</text>
<text x="46.1" y="34.6">5</text>
<text x="51.9" y="30.7">VDD</text>
<text x="51.9" y="35.8">PROG</text>
<text x="67.2" y="35.8">VBAT</text>
<text x="67.5" y="30.7">STAT</text>
<text x="77.3" y="34.6">3</text>
<text x="132.4" y="32.1">1</text>
<text x="132.4" y="34.6">3</text>
<text x="143.4" y="34.6">4</text>
<text x="143.4" y="32.1">2</text>
<text x="46.1" y="39.7">2</text>
<text x="51.9" y="40.8">VSS</text>
<text x="132.4" y="37.2">5</text>
<text x="143.4" y="37.2">6</text>
<text x="199.2" y="52.4">11</text>
<text x="199.2" y="49.9">12</text>
<text x="250.6" y="52.4">15</text>
<text x="250.6" y="49.9">16</text>
<text x="199.2" y="57.5">9</text>
<text x="199.2" y="55">10</text>
<text x="250.6" y="57.5">13</text>
<text x="250.6" y="55">14</text>
<text x="199.2" y="65.1">6</text>
<text x="199.2" y="62.6">7</text>
<text x="199.2" y="60">8</text>
<text x="250.6" y="65.1">10</text>
<text x="250.6" y="60">12</text>
<text x="250.7" y="62.6">11</text>
<text x="123.1" y="67.7">13</text>
<text x="123.1" y="70.2">14</text>
<text x="128.1" y="68.8">RESET</text>
<text x="128.1" y="71.3">VCC</text>
<text x="142.9" y="71.3">PF6(ADC6)</text>
<text x="142.9" y="68.8">PF7(ADC7)</text>
<text x="156.6" y="70.2">37</text>
<text x="156.6" y="67.7">36</text>
<text x="199.2" y="70.2">4</text>
<text x="199.2" y="67.7">5</text>
<text x="251.8" y="70.2">8</text>
<text x="251.8" y="67.7">9</text>
<text x="51.7" y="75.3">A1</text>
<text x="51.7" y="77.8">A2</text>
<text x="57" y="76.4">GND</text>
<text x="73" y="76.4">GND</text>
<text x="80.4" y="75.3">B1</text>
<text x="80.4" y="77.8">B2</text>
<text x="123.1" y="75.3">24</text>
<text x="123.1" y="77.8">44</text>
<text x="123.1" y="72.7">34</text>
<text x="128.1" y="76.4">AVCC</text>
<text x="128.1" y="73.9">VCC</text>
<text x="142.9" y="76.4">PF4(ADC4)</text>
<text x="142.9" y="73.9">PF5(ADC5)</text>
<text x="156.6" y="77.8">40</text>
<text x="156.6" y="75.3">39</text>
<text x="156.6" y="72.7">38</text>
<text x="199.2" y="77.8">1</text>
<text x="199.2" y="75.3">2</text>
<text x="199.2" y="72.7">3</text>
<text x="251.8" y="77.8">5</text>
<text x="251.8" y="75.3">6</text>
<text x="251.8" y="72.7">7</text>
<text x="51.7" y="80.4">A3</text>
<text x="51.7" y="82.9">A4</text>
<text x="57" y="78.9">TX1+</text>
<text x="57" y="81.5">TX1-</text>
<text x="72.6" y="78.9">TX2+</text>
<text x="73.1" y="81.5">TX2-</text>
<text x="80.4" y="80.4">B3</text>
<text x="80.4" y="82.9">B4</text>
<text x="123.1" y="80.4">42</text>
<text x="128.1" y="81.5">AREF</text>
<text x="128.1" y="78.9">AVCC</text>
<text x="142.9" y="81.5">PF0(ADC0)</text>
<text x="142.9" y="78.9">PF1(ADC1)</text>
<text x="156.6" y="80.4">41</text>
<text x="251.8" y="82.9">3</text>
<text x="251.8" y="80.4">4</text>
<text x="51.7" y="85.4">A5</text>
<text x="51.7" y="88">A6</text>
<text x="57" y="84">VBUS</text>
<text x="57" y="86.5">CC1</text>
<text x="57" y="89.1">D+</text>
<text x="71.9" y="84">VBUS</text>
<text x="73.5" y="86.5">CC2</text>
<text x="74.9" y="89.1">D+</text>
<text x="80.4" y="85.4">B5</text>
<text x="80.4" y="88">B6</text>
<text x="251.8" y="88">1</text>
<text x="251.8" y="85.4">2</text>
<text x="51.7" y="90.5">A7</text>
<text x="51.7" y="93.1">A8</text>
<text x="51.7" y="95.6">A9</text>
<text x="57" y="91.6">D-</text>
<text x="57" y="94.2">SBU1</text>
<text x="72.1" y="94.2">SBU2</text>
<text x="75.5" y="91.6">D-</text>
<text x="80.4" y="90.5">B7</text>
<text x="80.4" y="93.1">B8</text>
<text x="80.4" y="95.6">B9</text>
<text x="124.2" y="95.6">6</text>
<text x="124.2" y="93.1">2</text>
<text x="124.2" y="90.5">7</text>
<text x="128.1" y="94.2">UVCC</text>
<text x="128.1" y="91.6">VBUS</text>
<text x="145.4" y="91.6">PD2(RX)</text>
<text x="145.6" y="94.2">PD3(TX)</text>
<text x="156.6" y="95.6">19</text>
<text x="156.6" y="90.5">20</text>
<text x="156.6" y="93.1">21</text>
<text x="50.5" y="98.1">A10</text>
<text x="50.7" y="100.7">A11</text>
<text x="57" y="96.7">VBUS</text>
<text x="57" y="99.2">RX2-</text>
<text x="57" y="101.8">RX2+</text>
<text x="71.9" y="96.7">VBUS</text>
<text x="72.3" y="101.8">RX1+</text>
<text x="72.9" y="99.2">RX1-</text>
<text x="80.4" y="98.1">B10</text>
<text x="80.4" y="100.7">B11</text>
<text x="124.2" y="100.7">4</text>
<text x="128.1" y="101.8">D+</text>
<text x="128.1" y="96.7">UCAP</text>
<text x="142.6" y="101.8">PD4(ADC8)</text>
<text x="143.9" y="96.7">PD1(SDA)</text>
<text x="144.2" y="99.2">PD0(SCL)</text>
<text x="156.6" y="98.1">18</text>
<text x="156.6" y="100.7">25</text>
<text x="50.5" y="103.2">A12</text>
<text x="57" y="104.3">GND</text>
<text x="73" y="104.3">GND</text>
<text x="80.4" y="103.2">B12</text>
<text x="124.2" y="103.2">3</text>
<text x="128.1" y="104.3">D-</text>
<text x="141.5" y="106.9">PD7(ADC10)</text>
<text x="149.8" y="104.3">PC6</text>
<text x="156.6" y="103.2">31</text>
<text x="156.6" y="105.7">27</text>
<text x="70" y="109.4">SHIELD</text>
<text x="80.4" y="108.3">P$25*4</text>
<text x="123.1" y="113.4">17</text>
<text x="141.7" y="111.9">PB4(ADC11)</text>
<text x="149.9" y="109.4">PE6</text>
<text x="156.6" y="110.8">28</text>
<text x="156.6" y="113.4">29</text>
<text x="156.6" y="108.3">1</text>
<text x="123.1" y="118.4">16</text>
<text x="128.1" y="114.5">XTAL1</text>
<text x="128.1" y="119.6">XTAL2</text>
<text x="141.6" y="114.5">PB5(ADC12)</text>
<text x="141.6" y="117">PB6(ADC13)</text>
<text x="149.9" y="119.6">PB7</text>
<text x="156.6" y="115.9">30</text>
<text x="156.6" y="118.4">12</text>
<text x="214.5" y="118.4">6</text>
<text x="251.8" y="118.4">6</text>
<text x="123.1" y="123.5">33</text>
<text x="128.1" y="124.6">PE2/HWB</text>
<text x="142.6" y="122.1">PD6(ADC9)</text>
<text x="149.8" y="124.6">PC7</text>
<text x="156.6" y="123.5">32</text>
<text x="156.6" y="121">26</text>
<text x="214.5" y="123.5">4</text>
<text x="214.5" y="121">5</text>
<text x="251.8" y="123.5">4</text>
<text x="251.8" y="121">5</text>
<text x="124.2" y="131.1">5</text>
<text x="144.1" y="129.7">PB1(SCK)</text>
<text x="145.6" y="127.2">PB0(SS)</text>
<text x="156.6" y="126.1">8</text>
<text x="156.6" y="128.6">9</text>
<text x="156.6" y="131.1">10</text>
<text x="214.5" y="131.1">1</text>
<text x="214.5" y="128.6">2</text>
<text x="214.5" y="126.1">3</text>
<text x="251.8" y="131.1">1</text>
<text x="251.8" y="128.6">2</text>
<text x="251.8" y="126.1">3</text>
<text x="123.1" y="133.7">15</text>
<text x="123.1" y="136.2">23</text>
<text x="128.1" y="134.8">GND</text>
<text x="128.1" y="137.3">GND</text>
<text x="128.1" y="132.3">UGND</text>
<text x="143" y="132.3">PB2(MOSI)</text>
<text x="143" y="134.8">PB3(MISO)</text>
<text x="156.6" y="133.7">11</text>
<text x="123.1" y="138.8">35</text>
<text x="123.1" y="141.3">43</text>
<text x="128.1" y="139.9">GND</text>
<text x="128.1" y="142.4">GND</text>
<text x="149.8" y="139.9">PD5</text>
<text x="156.6" y="138.8">22</text>
<text x="72.2" y="167.8">GND</text>
<text x="72.2" y="162.7">IN OUT</text>
<text x="72.2" y="172.9">EN</text>
<text x="77.4" y="172.9">BP</text>
</g>
</svg>
